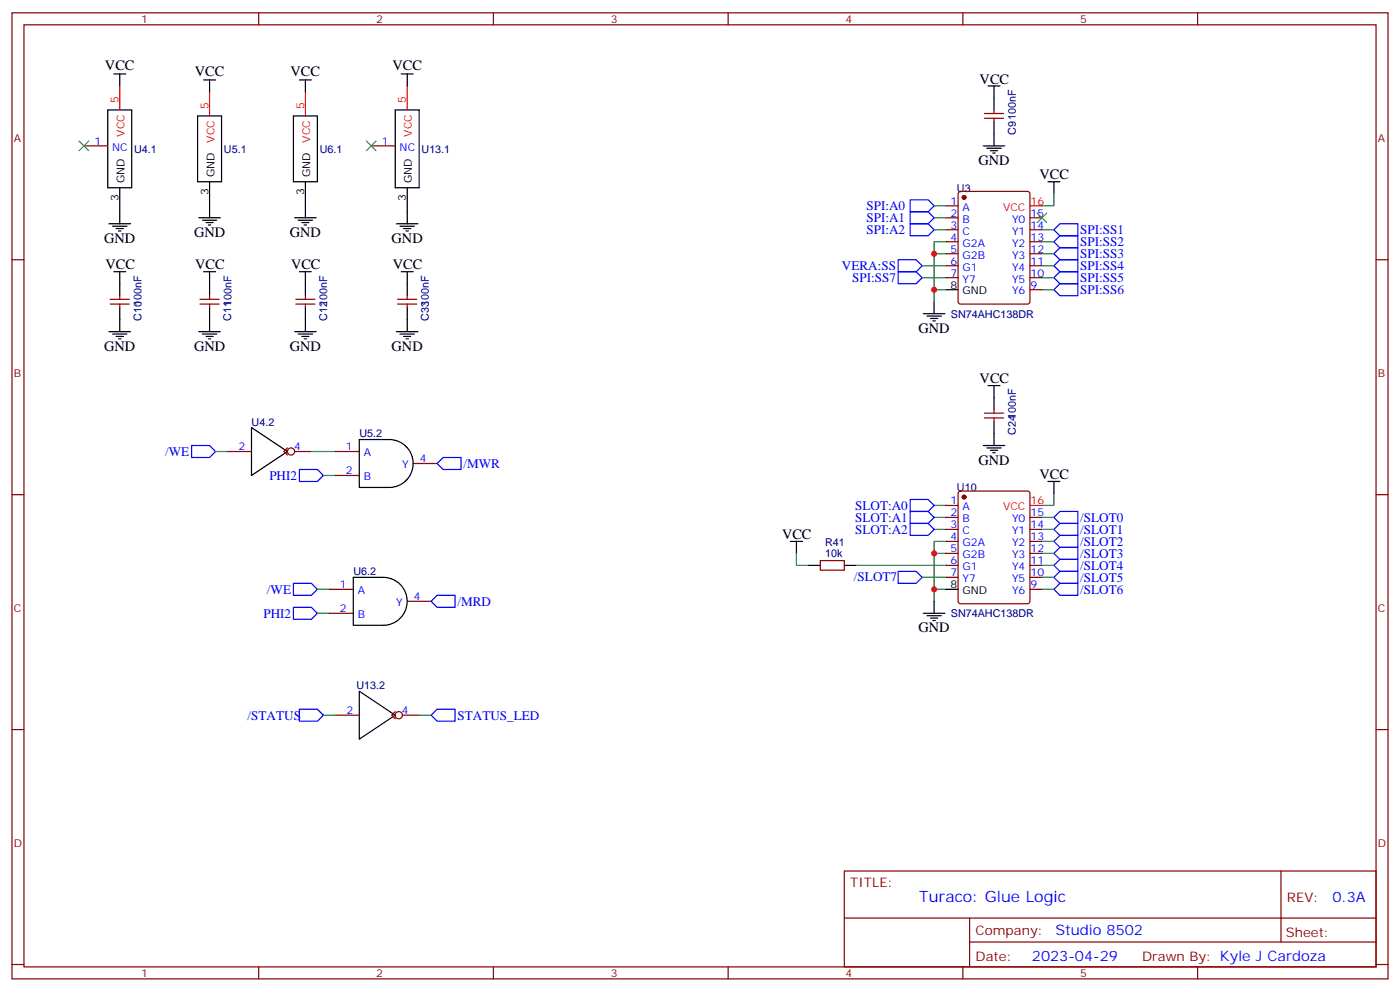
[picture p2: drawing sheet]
<svg xmlns="http://www.w3.org/2000/svg" width="412mm" height="292mm" viewBox="0 0 412 292" stroke-linecap="round" stroke-linejoin="round" font-family="sans-serif">
<g fill="none" stroke="#870000" stroke-width=".35">
<path d="M3.5 3.8h405.4v284.3h-405.4zM7.1 7.3h398.2v277.3h-398.2zM76.2 3.8v3.5M145.3 3.8v3.5M214.5 3.8v3.5M283.6 3.8v3.5M352.8 3.8v3.5M290 34.8h5.6M290 33.4h5.6M292.8 32.3v1.1M292.8 34.8v1.1M24.7 42.9h7"/>
<path d="M109.4 42.9h7M282.5 56.5l.4-.2h19.8l.6 .5 .1 32-.5 .6-20 .1-.6-.5-.1-32zM3.5 76.4h3.6M278.7 60.6h3.5M278.7 64.1h3.5M278.7 67.6h3.5M278.7 71.2h3.5M278.7 74.7h3.5M278.7 78.2h3.5M303.4 64.1h3.5M303.4 67.6h3.5M303.4 71.2h3.5"/>
<path d="M303.4 74.7h3.5M303.4 78.2h3.5M405.3 76.4h3.6M32.5 89.5h5.6M32.5 88.1h5.6M35.3 87v1.1M35.3 89.5v1.1M58.9 89.5h5.7M58.9 88.1h5.7M61.7 87v1.1M61.7 89.5v1.1M87.1 89.5h5.7"/>
<path d="M87.1 88.1h5.7M90 87v1.1M90 89.5v1.1M117.1 89.5h5.7M117.1 88.1h5.7M119.9 87v1.1M119.9 89.5v1.1M278.7 81.7h3.5M303.4 81.7h3.5M303.4 85.3h3.5M67 132.9h7.1M84.7 131.8l-1.1 1.1 1.1 1"/>
<path d="M86.8 132.9h4.9M98.8 132.9h7M98.8 139.9h7M121.7 136.4h7.1M290 123h5.6M290 121.6h5.6M292.8 120.5v1.1M292.8 123v1.1M3.5 145.6h3.6M278.7 148.8h3.5M278.7 152.3h3.5M278.7 155.8h3.5"/>
<path d="M278.7 159.3h3.5M282.5 144.7l.4-.2h19.8l.6 .5 .1 32-.5 .6-20 .1-.6-.5-.1-32zM303.4 152.3h3.5M303.4 155.8h3.5M303.4 159.3h3.5M405.3 145.6h3.6M97 173.5h7.1M119.9 177h7.1M241.7 165h7v2.8h-7zM278.7 162.9h3.5M278.7 166.4h3.5M278.7 169.9h3.5"/>
<path d="M303.4 173.5h3.5M303.4 162.9h3.5M303.4 166.4h3.5M303.4 169.9h3.5M97 180.5h7.1M3.5 214.7h3.6M98.8 210.5h7M116.4 209.4l-1 1.1 1 1.1M118.5 210.5h5M405.3 214.7h3.6M248.7 256.4h156.6v28.2h-156.6zM377.3 256.4v20.9"/>
<path d="M248.7 270.2h156.5M285.6 277.3h119.6M285.6 270.2v14.1M3.5 283.9h3.6M76.2 284.6v3.5M145.3 284.6v3.5M214.5 284.6v3.5M283.6 284.6v3.5M352.8 284.6v3.5M405.3 283.9h3.6"/>
<circle cx="85.7" cy="132.9" r="1.06"/>
<circle cx="117.5" cy="210.5" r="1.06"/>
</g>
<g fill="#870000" stroke="#870000" stroke-width=".35">
<circle cx="284" cy="58.1" r=".53"/>
<circle cx="284" cy="146.3" r=".53"/>
</g>
<g fill="none" stroke="#000" stroke-width=".35">
<path d="M31.7 32.3h7.1v23h-7.1zM33.5 21.8h3.5M35.3 21.8v3.5M58.2 34.1h7.1v19.4h-7.1zM60 23.5h3.5M61.7 23.5v3.6M86.4 34.1h7.1v19.4h-7.1zM88.2 23.5h3.5M90 23.5v3.6M116.4 32.3h7.1v23h-7.1zM118.2 21.8h3.5M119.9 21.8v3.5"/>
<path d="M291 25.3h3.6M292.8 25.3v7M292.8 35.9v7M35.3 55.3v10.6M61.7 53.5v10.6M90 53.5v10.6M119.9 55.3v10.6M289.6 42.9h6.4M290.7 43.6h4.2M291.7 44.3h2.2M292.5 45h.7M308.7 53.5h3.5"/>
<path d="M310.4 53.5v3.5M32.1 65.9h6.4M33.2 66.6h4.2M33.5 80h3.5M34.2 67.3h2.1M34.9 68h.7M35.3 80v7M58.6 64.1h6.3M59.6 64.8h4.3M60 80h3.5M60.7 65.5h2.1M61.4 66.2h.7"/>
<path d="M61.7 80v7M86.8 64.1h6.3M87.8 64.8h4.3M88.2 80h3.5M88.9 65.5h2.1M89.6 66.2h.7M90 80v7M116.8 65.9h6.3M117.8 66.6h4.3M118.2 80h3.5M118.9 67.3h2.1M119.6 68h.7"/>
<path d="M119.9 80v7M32.1 97.6h6.4M33.2 98.3h4.2M34.2 99h2.1M34.9 99.7h.7M35.3 90.6v7M58.6 97.6h6.3M59.6 98.3h4.3M60.7 99h2.1M61.4 99.7h.7M61.7 90.6v7M86.8 97.6h6.3"/>
<path d="M87.8 98.3h4.3M88.9 99h2.1M89.6 99.7h.7M90 90.6v7M116.8 97.6h6.3M117.8 98.3h4.3M118.9 99h2.1M119.6 99.7h.7M119.9 90.6v7M272 92.3h6.3M273 93h4.3M274.1 93.7h2.1"/>
<path d="M274.8 94.4h.7M275.2 88.8v3.5M278.7 85.3h3.5M291 113.5h3.6M292.8 113.5v7M74.1 125.8l10.6 7.1-10.6 7zM105.8 129.4h8.9a7.1 7.1 0 0 1 7 7 7.1 7.1 0 0 1-7 7.1h-8.9zM289.6 131.1h6.4M290.7 131.8h4.2M291.7 132.5h2.2M292.5 133.2h.7M292.8 124.1v7"/>
<path d="M232.8 159.3h3.6M234.6 159.3v3.6M308.7 141.7h3.5M310.4 141.7v3.5M104.1 169.9h8.8a7.1 7.1 0 0 1 7 7.1 7.1 7.1 0 0 1-7 7h-8.8zM238.1 166.4h3.6M248.7 166.4h3.5M275.2 177v3.5M278.7 173.5h3.5M272 180.5h6.3M273 181.2h4.3M274.1 181.9h2.1"/>
<path d="M274.8 182.6h.7M105.8 203.4l10.6 7.1-10.6 7.1z"/>
</g>
<path d="M35.3 25.3v7M61.7 27.1v7M90 27.1v7M119.9 25.3v7M303.4 60.6h3.5M303.4 148.8h3.5" fill="none" stroke="#f00" stroke-width=".35"/>
<g fill="none" stroke="#008700" stroke-width=".35">
<path d="M310.4 57v3.6h-3.5M271.6 78.2h7.1M275.2 67.6h3.5M275.2 60.6h3.5M275.2 64.1h3.5M278.7 74.7h-3.5v10.6M278.7 71.2h-3.5v3.5M306.9 78.2h3.5M306.9 74.7h3.5M306.9 71.2h3.5M306.9 67.6h3.5M271.6 81.7h7.1"/>
<path d="M278.7 85.3h-3.5v3.5M306.9 81.7h3.5M306.9 85.3h3.5M63.5 132.9h3.5M91.7 132.9h7.1M95.2 139.9h3.6M275.2 155.8h3.5M275.2 152.3h3.5M275.2 148.8h3.5M278.7 159.3h-3.5v3.6M306.9 155.8h3.5M306.9 152.3h3.5"/>
<path d="M306.9 159.3h3.5M310.4 145.2v3.6h-3.5M93.5 173.5h3.5M234.6 162.9v3.5h3.5M252.2 166.4h26.5M271.6 169.9h7.1M278.7 162.9h-3.5v10.6M278.7 173.5h-3.5v3.5M306.9 173.5h3.5M306.9 169.9h3.5M306.9 166.4h3.5M306.9 162.9h3.5"/>
<path d="M93.5 180.5h3.5M95.2 210.5h3.6M123.5 210.5h3.5"/>
</g>
<g fill="none" stroke="#00f" stroke-width=".35">
<path d="M268.1 58.8h5.3l1.8 1.8-1.8 1.7h-5.3zM264.6 80h5.3l1.7 1.7-1.7 1.8h-5.3zM264.6 76.4h5.3l1.7 1.8-1.7 1.8h-5.3zM268.1 62.3h5.3l1.8 1.8-1.8 1.8h-5.3zM268.1 65.9h5.3l1.8 1.7-1.8 1.8h-5.3zM310.4 67.6l1.8-1.7h5.3v3.5h-5.3zM310.4 71.2l1.8-1.8h5.3v3.5h-5.3zM310.4 74.7l1.8-1.8h5.3v3.5h-5.3zM310.4 78.2l1.8-1.8h5.3v3.6h-5.3zM310.4 81.7l1.8-1.7h5.3v3.5h-5.3zM310.4 85.3l1.8-1.8h5.3v3.5h-5.3zM56.4 131.1h5.3l1.8 1.8-1.8 1.8h-5.3z"/>
<path d="M88.2 138.2h5.3l1.7 1.7-1.7 1.8h-5.3zM128.8 136.4l1.7-1.7h5.3v3.5h-5.3zM268.1 147h5.3l1.8 1.8-1.8 1.7h-5.3zM268.1 150.5h5.3l1.8 1.8-1.8 1.8h-5.3zM268.1 154.1h5.3l1.8 1.7-1.8 1.8h-5.3zM310.4 152.3l1.8-1.8h5.3v3.6h-5.3zM310.4 155.8l1.8-1.7h5.3v3.5h-5.3zM310.4 159.3l1.8-1.7h5.3v3.5h-5.3zM86.4 171.7h5.3l1.8 1.8-1.8 1.7h-5.3zM86.4 178.8h5.3l1.8 1.7-1.8 1.8h-5.3zM127 177l1.8-1.8h5.3v3.6h-5.3zM264.6 168.2h5.3l1.7 1.7-1.7 1.8h-5.3z"/>
<path d="M310.4 162.9l1.8-1.8h5.3v3.5h-5.3zM310.4 166.4l1.8-1.8h5.3v3.6h-5.3zM310.4 169.9l1.8-1.7h5.3v3.5h-5.3zM310.4 173.5l1.8-1.8h5.3v3.5h-5.3zM88.2 208.7h5.3l1.7 1.8-1.7 1.8h-5.3zM127 210.5l1.8-1.8h5.3v3.6h-5.3z"/>
</g>
<path d="M23.3 41.5l2.8 2.8M26.1 41.5l-2.8 2.8M107.9 41.5l2.9 2.8M110.8 41.5l-2.9 2.8M305.5 62.7l2.8 2.8M308.3 62.7l-2.8 2.8" fill="none" stroke="#3c3" stroke-width=".35"/>
<g fill="#c00">
<circle cx="275.2" cy="85.3" r=".88"/>
<circle cx="275.2" cy="74.7" r=".88"/>
<circle cx="275.2" cy="173.5" r=".88"/>
<circle cx="275.2" cy="162.9" r=".88"/>
</g>
<text font-size="4.6" fill="#00f" x="270.8" y="265.4">Turaco: Glue Logic</text>
<g font-size="4.2">
<text x="30.9" y="20.7">VCC</text>
<text x="57.4" y="22.4">VCC</text>
<text x="85.6" y="22.4">VCC</text>
<text x="115.6" y="20.7">VCC</text>
<text x="288.6" y="24.6">VCC</text>
<text x="288.2" y="48.6">GND</text>
<text x="306.2" y="52.8">VCC</text>
<text x="30.7" y="71.5">GND</text>
<text x="57.1" y="69.7">GND</text>
<text x="85.4" y="69.7">GND</text>
<text x="115.4" y="71.5">GND</text>
<text x="31" y="79.3">VCC</text>
<text x="57.5" y="79.3">VCC</text>
<text x="85.7" y="79.3">VCC</text>
<text x="115.7" y="79.3">VCC</text>
<text x="270.6" y="98">GND</text>
<text x="30.7" y="103.3">GND</text>
<text x="57.1" y="103.3">GND</text>
<text x="85.4" y="103.3">GND</text>
<text x="115.4" y="103.3">GND</text>
<text x="288.6" y="112.8">VCC</text>
<text x="288.2" y="136.8">GND</text>
<text x="306.2" y="141">VCC</text>
<text x="230.4" y="158.6">VCC</text>
<text x="270.6" y="186.2">GND</text>
</g>
<g font-size="4.2" fill="#00f">
<text x="392.5" y="265.6">0.3A</text>
<text x="310.9" y="275.2">Studio 8502</text>
<text x="304" y="283">2023-04-29</text>
</g>
<g font-size="3.9" fill="#00f">
<text x="255.2" y="61.8">SPI:A0</text>
<text x="255.2" y="65.3">SPI:A1</text>
<text x="255.2" y="68.9">SPI:A2</text>
<text x="318.2" y="69">SPI:SS1</text>
<text x="318.2" y="72.5">SPI:SS2</text>
<text x="318.2" y="76.1">SPI:SS3</text>
<text x="248" y="79.5">VERA:SS</text>
<text x="251" y="83">SPI:SS7</text>
<text x="318.2" y="79.6">SPI:SS4</text>
<text x="318.2" y="83.1">SPI:SS5</text>
<text x="318.2" y="86.7">SPI:SS6</text>
<text x="48.6" y="134.1">/WE</text>
<text x="136.5" y="137.7">/MWR</text>
<text x="79.3" y="141.2">PHI2</text>
<text x="251.9" y="150">SLOT:A0</text>
<text x="251.9" y="153.7">SLOT:A1</text>
<text x="318.2" y="153.6">/SLOT0</text>
<text x="251.9" y="157.2">SLOT:A2</text>
<text x="318.2" y="157.1">/SLOT1</text>
<text x="318.2" y="160.7">/SLOT2</text>
<text x="318.2" y="164.2">/SLOT3</text>
<text x="318.2" y="167.7">/SLOT4</text>
<text x="251.6" y="171.1">/SLOT7</text>
<text x="318.2" y="171.2">/SLOT5</text>
<text x="78.6" y="174.7">/WE</text>
<text x="134.8" y="178.3">/MRD</text>
<text x="318.2" y="174.8">/SLOT6</text>
<text x="77.6" y="181.8">PHI2</text>
<text x="72.9" y="211.8">/STATUS</text>
<text x="134.8" y="211.8">STATUS_LED</text>
</g>
<g font-size="3.9" fill="#800">
<text x="250.5" y="260.9">TITLE:</text>
<text x="379.1" y="265.6">REV:</text>
<text x="287.4" y="275.1">Company:</text>
<text x="378.7" y="275.8">Sheet:</text>
<text x="287.4" y="282.8">Date:</text>
<text x="336.4" y="282.9">Drawn By: Kyle J Cardoza</text>
</g>
<g font-size="3.2" fill="#800">
<text x="41.6" y="6.8">1</text>
<text x="110.8" y="6.8">2</text>
<text x="179.9" y="6.8">3</text>
<text x="249.1" y="6.8">4</text>
<text x="318.2" y="6.8">5</text>
<text x="4.1" y="41.9">A</text>
<text x="405.9" y="41.9">A</text>
<text x="4.1" y="111">B</text>
<text x="405.9" y="111">B</text>
<text x="4.1" y="180.2">C</text>
<text x="405.9" y="180.2">C</text>
<text x="4.1" y="249.3">D</text>
<text x="405.9" y="249.3">D</text>
<text x="41.6" y="287.6">1</text>
<text x="110.8" y="287.6">2</text>
<text x="179.9" y="287.6">3</text>
<text x="249.1" y="287.6">4</text>
<text x="318.2" y="287.6">5</text>
</g>
<g font-size="3.2" fill="#f00">
<text x="34.9" y="30.4" transform="rotate(-90 34.9 30.4)">5</text>
<text x="61.4" y="32.2" transform="rotate(-90 61.4 32.2)">5</text>
<text x="89.6" y="32.2" transform="rotate(-90 89.6 32.2)">5</text>
<text x="119.6" y="30.4" transform="rotate(-90 119.6 30.4)">5</text>
<text x="36.7" y="40.3" transform="rotate(-90 36.7 40.3)">VCC</text>
<text x="121.4" y="40.3" transform="rotate(-90 121.4 40.3)">VCC</text>
<text x="63.1" y="42" transform="rotate(-90 63.1 42)">VCC</text>
<text x="91.4" y="42" transform="rotate(-90 91.4 42)">VCC</text>
<text x="295.5" y="62">VCC</text>
<text x="303.6" y="60.2">16</text>
<text x="303.6" y="148.4">16</text>
<text x="295.5" y="150.2">VCC</text>
</g>
<g font-size="3.2" fill="#000080">
<text x="299.2" y="39.7" transform="rotate(-90 299.2 39.7)">C9100nF</text>
<text x="39.5" y="45">U4.1</text>
<text x="66" y="45">U5.1</text>
<text x="94.2" y="45">U6.1</text>
<text x="124.2" y="45">U13.1</text>
<text x="281.9" y="56.4">U3</text>
<text x="41.7" y="94.4" transform="rotate(-90 41.7 94.4)">C10100nF</text>
<text x="68.1" y="94.4" transform="rotate(-90 68.1 94.4)">C11100nF</text>
<text x="96.4" y="94.4" transform="rotate(-90 96.4 94.4)">C12100nF</text>
<text x="126.4" y="94.4" transform="rotate(-90 126.4 94.4)">C33100nF</text>
<text x="280.1" y="93.5">SN74AHC138DR</text>
<text x="74.1" y="125.2">U4.2</text>
<text x="105.9" y="128.7">U5.2</text>
<text x="299.2" y="127.9" transform="rotate(-90 299.2 127.9)">C24100nF</text>
<text x="281.9" y="144.6">U10</text>
<text x="243.1" y="160.8">R41</text>
<text x="243.1" y="163.9">10k</text>
<text x="104.1" y="169.3">U6.2</text>
<text x="280.1" y="181.7">SN74AHC138DR</text>
<text x="105" y="202.8">U13.2</text>
</g>
<g font-size="3.2" fill="#00f">
<text x="27.8" y="42.6">1</text>
<text x="33.1" y="44.3">NC</text>
<text x="112.5" y="42.6">1</text>
<text x="117.7" y="44.3">NC</text>
<text x="280" y="60.2">1</text>
<text x="280" y="63.7">2</text>
<text x="283.5" y="62">A</text>
<text x="283.5" y="65.5">B</text>
<text x="298.1" y="65.5">Y0</text>
<text x="303.6" y="63.7">15</text>
<text x="280" y="67.3">3</text>
<text x="280" y="70.8">4</text>
<text x="283.5" y="69">C</text>
<text x="298.1" y="69">Y1</text>
<text x="303.6" y="70.8">13</text>
<text x="303.6" y="67.3">14</text>
<text x="280" y="74.3">5</text>
<text x="280" y="77.9">6</text>
<text x="283.5" y="72.6">G2A</text>
<text x="283.5" y="76.1">G2B</text>
<text x="298.1" y="76.1">Y3</text>
<text x="298.1" y="72.6">Y2</text>
<text x="303.6" y="77.9">11</text>
<text x="303.6" y="74.3">12</text>
<text x="280" y="81.4">7</text>
<text x="283.5" y="79.6">G1</text>
<text x="283.5" y="83.1">Y7</text>
<text x="298.1" y="83.1">Y5</text>
<text x="298.1" y="79.6">Y4</text>
<text x="303.6" y="81.4">10</text>
<text x="298.1" y="86.7">Y6</text>
<text x="303.6" y="84.9">9</text>
<text x="70.3" y="132.5">2</text>
<text x="86.6" y="132.5">4</text>
<text x="101.9" y="132.5">1</text>
<text x="107.1" y="134.3">A</text>
<text x="118.4" y="137.8">Y</text>
<text x="123.6" y="136.1">4</text>
<text x="101.9" y="139.6">2</text>
<text x="107.1" y="141.4">B</text>
<text x="280" y="148.4">1</text>
<text x="280" y="151.9">2</text>
<text x="280" y="155.5">3</text>
<text x="283.5" y="150.2">A</text>
<text x="283.5" y="153.7">B</text>
<text x="298.1" y="153.7">Y0</text>
<text x="303.6" y="155.5">14</text>
<text x="303.6" y="151.9">15</text>
<text x="280" y="159">4</text>
<text x="283.5" y="157.2">C</text>
<text x="283.5" y="160.8">G2A</text>
<text x="298.1" y="160.8">Y2</text>
<text x="298.1" y="157.2">Y1</text>
<text x="303.6" y="159">13</text>
<text x="280" y="162.5">5</text>
<text x="280" y="166.1">6</text>
<text x="283.5" y="164.3">G2B</text>
<text x="283.5" y="167.8">G1</text>
<text x="298.1" y="167.8">Y4</text>
<text x="298.1" y="164.3">Y3</text>
<text x="303.6" y="166.1">11</text>
<text x="303.6" y="162.5">12</text>
<text x="100.1" y="173.1">1</text>
<text x="280" y="169.6">7</text>
<text x="283.5" y="171.3">Y7</text>
<text x="298.1" y="171.3">Y5</text>
<text x="303.6" y="173.1">9</text>
<text x="303.6" y="169.6">10</text>
<text x="105.4" y="174.9">A</text>
<text x="116.7" y="178.4">Y</text>
<text x="121.9" y="176.6">4</text>
<text x="298.1" y="174.9">Y6</text>
<text x="100.1" y="180.2">2</text>
<text x="105.4" y="181.9">B</text>
<text x="102.1" y="210.1">2</text>
<text x="118.4" y="210.1">4</text>
</g>
<g font-size="3.2">
<text x="36.7" y="54" transform="rotate(-90 36.7 54)">GND</text>
<text x="63.1" y="52.2" transform="rotate(-90 63.1 52.2)">GND</text>
<text x="91.4" y="52.2" transform="rotate(-90 91.4 52.2)">GND</text>
<text x="121.4" y="54" transform="rotate(-90 121.4 54)">GND</text>
<text x="34.9" y="59.2" transform="rotate(-90 34.9 59.2)">3</text>
<text x="61.4" y="57.5" transform="rotate(-90 61.4 57.5)">3</text>
<text x="89.6" y="57.5" transform="rotate(-90 89.6 57.5)">3</text>
<text x="119.6" y="59.2" transform="rotate(-90 119.6 59.2)">3</text>
<text x="280" y="84.9">8</text>
<text x="283.5" y="86.7">GND</text>
<text x="280" y="173.1">8</text>
<text x="283.5" y="174.9">GND</text>
</g>
</svg>
